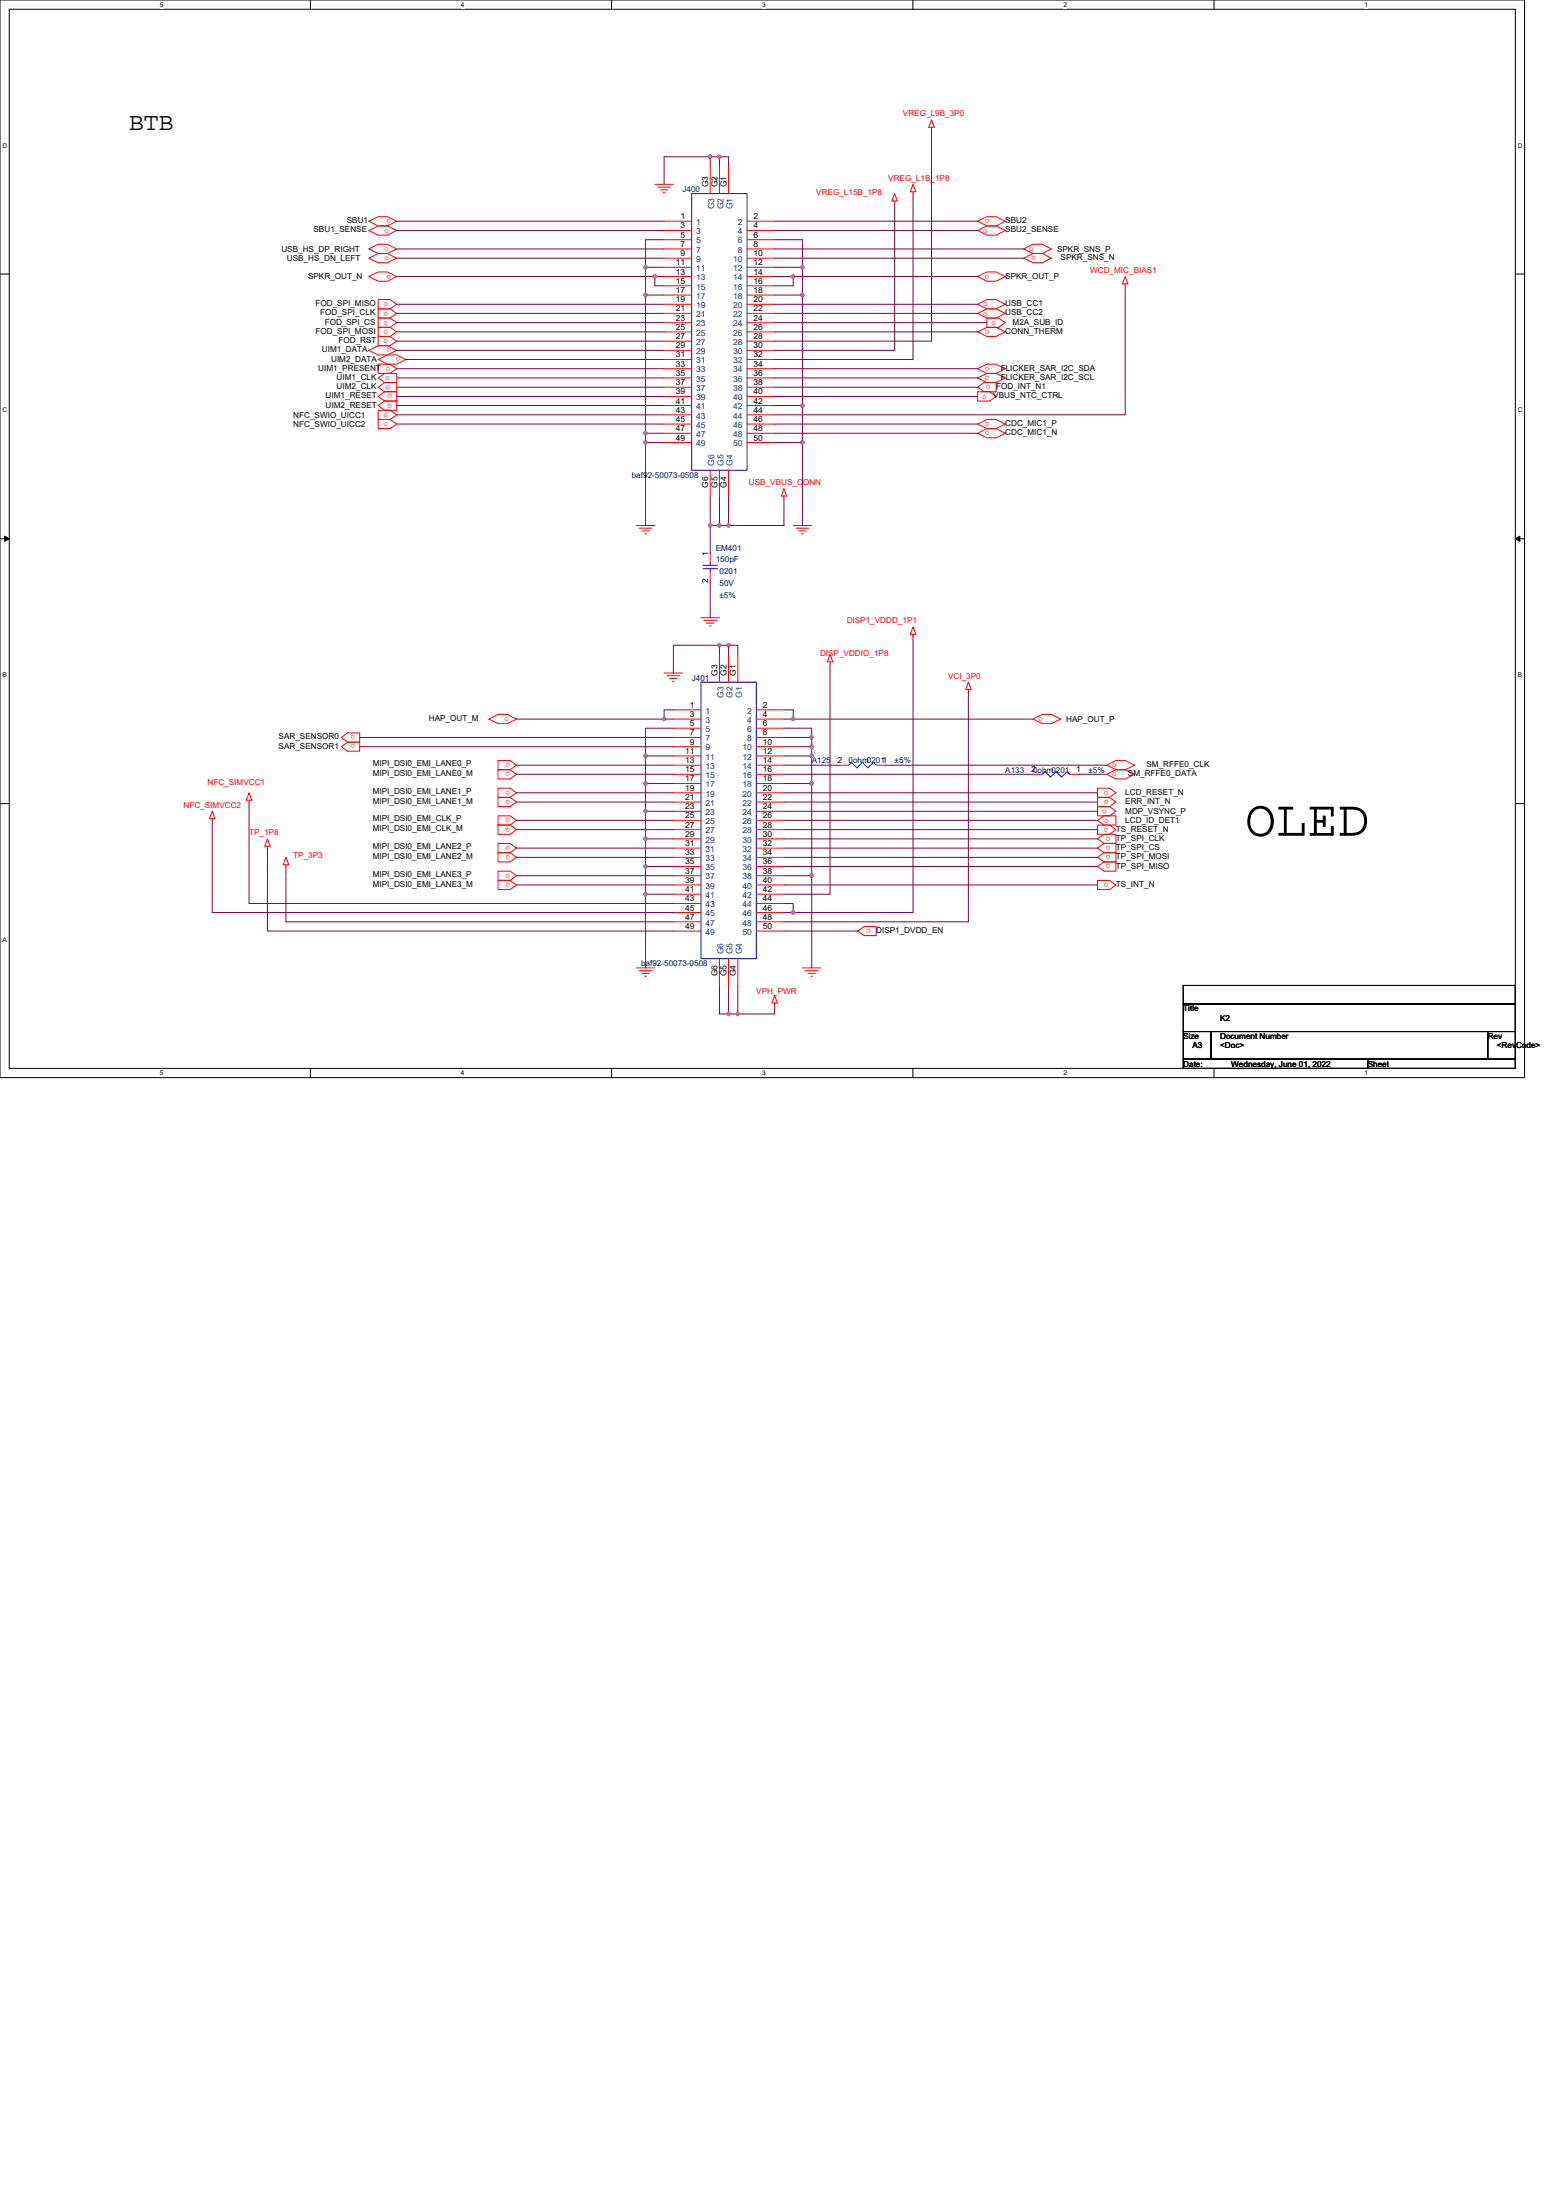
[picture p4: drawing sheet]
<svg xmlns="http://www.w3.org/2000/svg" width="210mm" height="297mm" viewBox="0 0 210 297" stroke-linecap="round" stroke-linejoin="round" font-family="sans-serif">
<path d="M0 0h205.7v145.5h-205.7zM1.2 1.2h203.3v143.1h-203.3z" fill="none" stroke="#000" stroke-width=".13"/>
<g fill="#fff">
<path d="M21.6 .1h.5v1h-.5z"/>
<path d="M21.6 144.4h.5v1h-.5z"/>
</g>
<path d="M41.9 0v1.2M41.9 144.3v1.2" fill="none" stroke="#000" stroke-width=".13"/>
<g fill="#fff">
<path d="M62.2 .1h.5v1h-.5z"/>
<path d="M62.2 144.4h.5v1h-.5z"/>
</g>
<path d="M82.5 0v1.2M82.5 144.3v1.2" fill="none" stroke="#000" stroke-width=".13"/>
<g fill="#fff">
<path d="M102.8 .1h.5v1h-.5z"/>
<path d="M102.8 144.4h.5v1h-.5z"/>
</g>
<path d="M123.2 0v1.2M123.2 144.3v1.2" fill="none" stroke="#000" stroke-width=".13"/>
<g fill="#fff">
<path d="M143.5 .1h.5v1h-.5z"/>
<path d="M143.5 144.4h.5v1h-.5z"/>
</g>
<path d="M163.8 0v1.2M163.8 144.3v1.2" fill="none" stroke="#000" stroke-width=".13"/>
<g fill="#fff">
<path d="M184.1 .1h.5v1h-.5z"/>
<path d="M184.1 144.4h.5v1h-.5z"/>
<path d="M.3 19.1h.7v1h-.7z"/>
<path d="M204.8 19.1h.6v1h-.6z"/>
<path d="M.3 54.9h.7v1h-.7z"/>
<path d="M204.8 54.9h.6v1h-.6z"/>
</g>
<path d="M0 37h1.2M204.5 37h1.2" fill="none" stroke="#000" stroke-width=".13"/>
<g fill="#fff">
<path d="M.3 90.6h.6v1h-.6z"/>
<path d="M204.8 90.6h.6v1h-.6z"/>
</g>
<path d="M0 72.7h1.2M204.5 72.7h1.2" fill="none" stroke="#000" stroke-width=".13"/>
<path d="M.6 72.4l.6 .3-.6 .4zM204.5 72.7l.6-.3v.7z" fill="#000" stroke="#000" stroke-width=".13"/>
<path d="M.3 126.4h.6v1h-.6z" fill="#fff"/>
<path d="M0 108.5h1.2M204.5 108.5h1.2M159.7 133.1h44.8v2.5h-44.8zM159.7 135.6h44.8v3.7h-44.8zM159.7 139.3h3.7v3.7h-3.7zM163.4 139.3h37.4v3.7h-37.4zM200.8 139.3h3.7v3.7h-3.7zM159.7 143h24.9v1.3h-24.9zM184.6 143h19.9v1.3h-19.9z" fill="none" stroke="#000" stroke-width=".13"/>
<g fill="none" stroke="#f00" stroke-width=".13">
<path d="M125.7 17.2v.2M125.7 16.2l.4 1h-.8zM49.8 29.9l1.2-.6h1.3l1.2 .6-1.2 .6h-1.3zM49.8 31.1l1.2-.6h1.3l1.2 .6-1.2 .7h-1.3zM49.8 33.6l1.2-.6h1.3l1.2 .6-1.2 .6h-1.3zM49.8 34.9l1.2-.7h1.3l1.2 .7-1.2 .6h-1.3zM49.8 37.3l1.2-.6h1.3l1.2 .6-1.2 .7h-1.3zM88.4 24.9h2.5M88.8 25.3h1.7M89.1 25.6h1M89.5 26h.2M89.6 29.9h3.7"/>
<path d="M89.6 31.1h3.7M89.6 32.4h3.7M89.6 33.6h3.7M89.6 34.9h3.7M89.6 36.1h3.7M89.6 37.3h3.7M89.6 38.6h3.7M89.6 39.8h3.7M95.8 22.4v3.7M97.1 22.4v3.7M98.3 22.4v3.7M100.8 29.9h3.7"/>
<path d="M100.8 31.1h3.7M100.8 32.4h3.7M100.8 33.6h3.7M100.8 34.9h3.7M100.8 36.1h3.7M100.8 37.3h3.7M100.8 38.6h3.7M100.8 39.8h3.7M120.7 27.1v.3M120.7 26.1l.4 1h-.7zM123.2 24.9l.4 1h-.7zM123.2 25.9v.2"/>
<path d="M131.9 29.9l1.3-.6h1.2l1.3 .6-1.3 .6h-1.2zM131.9 31.1l1.3-.6h1.2l1.3 .6-1.3 .7h-1.2zM131.9 37.3l1.3-.6h1.2l1.3 .6-1.3 .7h-1.2zM138.2 33.6l1.2-.6h1.3l1.2 .6-1.2 .6h-1.3zM138.2 34.9l1.2-.7h1.3l1.2 .7-1.2 .6h-1.3zM151.8 37.3l.4 1h-.7zM151.8 38.3v.3M49.8 47.3l1.2-.6h1.3l1.2 .6-1.2 .6h-1.3zM51 40.4h1.6l.9 .7-.9 .6h-1.6zM51 45.4h1.6l.9 .7-.9 .6h-1.6zM51 49.2h1.6l.9 .6-.9 .6h-1.6zM51 55.4h1.6l.9 .6-.9 .6h-1.6z"/>
<path d="M51 56.6h1.6l.9 .7-.9 .6h-1.6zM51 48.5l1.3-.6h1.2l1.3 .6-1.3 .7h-1.2zM51 51l.9-.6h1.6v1.2h-1.6zM51 54.8l.9-.7h1.6v1.3h-1.6zM51.9 51.6h1.6v1.3h-1.6M51.9 52.9h1.6v1.2h-1.6M51.9 51.6l-.9 .7 .9 .6M51.9 52.9l-.9 .6 .9 .6M52.6 41.7h-1.6v1.2h1.6M52.6 42.9h-1.6v1.3h1.6M52.6 44.2h-1.6v1.2h1.6M52.6 41.7l.9 .6-.9 .6"/>
<path d="M52.6 42.9l.9 .7-.9 .6M52.6 44.2l.9 .6-.9 .6M89.6 41.1h3.7M89.6 42.3h3.7M89.6 43.6h3.7M89.6 44.8h3.7M89.6 46.1h3.7M89.6 47.3h3.7M89.6 48.5h3.7M89.6 49.8h3.7M89.6 51h3.7M89.6 52.3h3.7"/>
<path d="M89.6 53.5h3.7M89.6 54.8h3.7M89.6 56h3.7M89.6 57.3h3.7M89.6 58.5h3.7M89.6 59.8h3.7M100.8 41.1h3.7M100.8 42.3h3.7M100.8 43.6h3.7M100.8 44.8h3.7M100.8 46.1h3.7M100.8 47.3h3.7"/>
<path d="M100.8 48.5h3.7M100.8 49.8h3.7M100.8 51h3.7M100.8 52.3h3.7M100.8 53.5h3.7M100.8 54.8h3.7M100.8 56h3.7M100.8 57.3h3.7M100.8 58.5h3.7M100.8 59.8h3.7M131.9 41.1l1.3-.7h1.2l1.3 .7-1.3 .6h-1.2zM131.9 42.3l1.3-.6h1.2l1.3 .6-1.3 .6h-1.2z"/>
<path d="M131.9 44.8l1.3-.6h1.2l1.3 .6-1.3 .6h-1.2zM131.9 49.8l1.3-.6h1.2l1.3 .6-1.3 .6h-1.2zM131.9 51l1.3-.6h1.2l1.3 .6-1.3 .6h-1.2zM131.9 57.3l1.3-.7h1.2l1.3 .7-1.3 .6h-1.2zM131.9 58.5l1.3-.6h1.2l1.3 .6-1.3 .6h-1.2zM131.9 52.9h1.6l.9 .6-.9 .6h-1.6zM131.9 52.3l.9-.7h1.6v1.3h-1.6zM133.2 42.9h1.6l.9 .7-.9 .6h-1.6zM85.9 71h2.5M86.3 71.3h1.7M86.6 71.7h1M87 72.1h.2"/>
<path d="M95.8 74.7v1.2M95.8 77.2v1.2M95.8 63.5v3.7M97.1 63.5v3.7M98.3 63.5v3.7M105.8 66l.4 1h-.8zM105.8 67v.2M107 71h2.5M107.4 71.3h1.8M107.8 71.7h1M108.2 72.1h.2M46.1 99.6l.8-.6h1.6v1.2h-1.6z"/>
<path d="M66 97.1l1.2-.6h1.3l1.2 .6-1.2 .6h-1.3zM89.6 90.9h2.5M90 91.2h1.7M90.4 91.6h1M90.7 92h.3M90.9 95.8h3.7M90.9 97.1h3.7M90.9 98.3h3.7M90.9 99.6h3.7M94.6 83.4h2.5M95 83.8h1.7M95.3 84.1h1"/>
<path d="M95.7 84.5h.3M97.1 88.4v3.7M98.3 88.4v3.7M99.6 88.4v3.7M102.1 95.8h3.7M102.1 97.1h3.7M102.1 98.3h3.7M102.1 99.6h3.7M112 89.4v.2M112 88.4l.4 1h-.7zM123.2 84.6l.4 1h-.7zM123.2 85.6v.3"/>
<path d="M130.7 93.1v.2M130.7 92.1l.4 1h-.8zM139.4 97.1l1.3-.6h1.2l1.2 .6-1.2 .6h-1.2zM28.6 109.5l.4 1h-.7zM28.6 110.5v.3M33.6 108v.3M33.6 107l.4 1h-.8zM36.1 113.3l.4 1h-.8zM36.1 114.3v.2M38.6 116.8v.2M38.6 115.8l.4 1h-.8zM46.1 100.8l.8-.6h1.6v1.2h-1.6z"/>
<path d="M67.2 102.7h1.6l.9 .6-.9 .6h-1.6zM67.2 103.9h1.6l.9 .6-.9 .7h-1.6zM67.2 106.4h1.6l.9 .6-.9 .7h-1.6zM67.2 107.7h1.6l.9 .6-.9 .6h-1.6zM67.2 110.2h1.6l.9 .6-.9 .6h-1.6zM67.2 111.4h1.6l.9 .6-.9 .6h-1.6zM67.2 113.9h1.6l.9 .6-.9 .6h-1.6zM67.2 115.1h1.6l.9 .7-.9 .6h-1.6zM67.2 117.6h1.6l.9 .6-.9 .7h-1.6zM67.2 118.9h1.6l.9 .6-.9 .6h-1.6zM90.9 100.8h3.7M90.9 102.1h3.7"/>
<path d="M90.9 103.3h3.7M90.9 104.5h3.7M90.9 105.8h3.7M90.9 107h3.7M90.9 108.3h3.7M90.9 109.5h3.7M90.9 110.8h3.7M90.9 112h3.7M90.9 113.3h3.7M90.9 114.5h3.7M90.9 115.8h3.7M90.9 117h3.7"/>
<path d="M90.9 118.2h3.7M90.9 119.5h3.7M102.1 100.8h3.7M102.1 102.1h3.7M102.1 103.3h3.7M102.1 104.5h3.7M102.1 105.8h3.7M102.1 107h3.7M102.1 108.3h3.7M102.1 109.5h3.7M102.1 110.8h3.7M102.1 112h3.7"/>
<path d="M102.1 113.3h3.7M102.1 114.5h3.7M102.1 115.8h3.7M102.1 117h3.7M102.1 118.2h3.7M102.1 119.5h3.7M113.3 103.3h1.2M118.2 103.3h1.3M139.4 104.5h1.3M144.4 104.5h1.2M148.1 106.4h1.6l.9 .6-.9 .7h-1.6zM148.1 108.9h1.6l.9 .6-.9 .7h-1.6z"/>
<path d="M148.1 111.4h1.6l.9 .6-.9 .6h-1.6zM148.1 118.9h1.6l.9 .6-.9 .6h-1.6zM148.1 110.8l.9-.6h1.6v1.2h-1.6zM148.1 113.3l.9-.7h1.6v1.3h-1.6zM148.1 117l.9-.6h1.6v1.2h-1.6zM149 113.9h1.6v1.2h-1.6M149 115.1h1.6v1.3h-1.6M149 113.9l-.9 .6 .9 .6M149 115.1l-.9 .7 .9 .6M149.4 103.3l1.2-.6h1.2l1.3 .6-1.3 .6h-1.2zM149.4 104.5l1.2-.6h1.2l1.3 .6-1.3 .7h-1.2zM149.7 107.7l.9 .6-.9 .6"/>
<path d="M149.7 107.7h-1.6v1.2h1.6M85.9 130.7h2.5M86.3 131.1h1.7M86.6 131.4h1M87 131.8h.2M90.9 120.7h3.7M90.9 122h3.7M90.9 123.2h3.7M90.9 124.5h3.7M90.9 125.7h3.7M97.1 129.4v3.8M98.3 129.4v3.8"/>
<path d="M99.6 129.4v3.8M102.1 120.7h3.7M102.1 122h3.7M102.1 123.2h3.7M102.1 124.5h3.7M102.1 125.7h3.7M104.5 135.4v.3M104.5 134.4l.4 1h-.7zM108.3 130.7h2.5M108.6 131.1h1.8M109 131.4h1M109.4 131.8h.2"/>
<path d="M115.8 125.7l.8-.6h1.6v1.2h-1.6z"/>
</g>
<path d="M93.3 26.1h7.5v37.4h-7.5zM94.8 76.3h2M94.8 76.8h2M95.8 75.9v.4M95.8 76.8v.4M94.6 92.1h7.5v37.3h-7.5zM114.5 103.3l.4-.4 .7 .8 .8-.8 .7 .8 .8-.8 .3 .4M140.7 104.5l.3-.3 .8 .7 .7-.7 .8 .7 .7-.7 .4 .3" fill="none" stroke="#00f" stroke-width=".13"/>
<g fill="none" stroke="#800040" stroke-width=".13">
<path d="M125.7 17.4v28.7h-21.2M53.5 29.9h36.1M53.5 31.1h36.1M53.5 37.3h34.9M53.5 33.6h36.1M53.5 34.9h36.1M87.1 36.1h2.5M87.1 36.1v3.7M88.4 37.3h1.2M88.4 37.3v1.3h1.2M89.6 32.4h-2.5v3.7M89.6 39.8h-2.5v18.7"/>
<path d="M95.8 21.2h-6.2v3.7M95.8 21.2v1.2M95.8 21.2h1.3M97.1 21.2v1.2M97.1 21.2h1.2v1.2M104.5 32.4h3.8v3.7M104.5 36.1h3.8v3.7M104.5 39.8h3.8v15M104.5 33.6h33.7M104.5 34.9h33.7M104.5 29.9h27.4M104.5 31.1h27.4"/>
<path d="M104.5 37.3h2.5M107 37.3v1.3h-2.5M107 37.3h24.9M120.7 27.4v19.9h-16.2M123.2 26.1v22.4h-18.7M151.8 38.6v17.4h-47.3M53.5 41.1h36.1M53.5 43.6h36.1M53.5 44.8h36.1M53.5 46.1h36.1M53.5 47.3h36.1M53.5 49.8h36.1"/>
<path d="M53.5 51h36.1M53.5 52.3h36.1M53.5 53.5h36.1M53.5 54.8h36.1M53.5 56h36.1M53.5 42.3h36.1M53.5 57.3h36.1M54.8 48.5h34.8M87.1 58.5h2.5M87.1 59.8h2.5M87.1 58.5v1.3M87.1 59.8v11.2h1.3"/>
<path d="M104.5 59.8h3.8M104.5 43.6h28.7M104.5 54.8h3.8v5M104.5 41.1h27.4M104.5 42.3h27.4M104.5 44.8h27.4M104.5 49.8h27.4M104.5 51h27.4M104.5 52.3h27.4M104.5 53.5h27.4M104.5 57.3h27.4M104.5 58.5h27.4"/>
<path d="M108.3 59.8v11.2M95.8 67.2v3.8M95.8 71v3.7M95.8 78.4v5M95.8 71h1.3M97.1 67.2v3.8M97.1 71h1.2M98.3 67.2v3.8M105.8 67.2v3.8h-7.5M48.5 99.6h42.4M69.7 97.1h19.9M89.6 97.1h1.3"/>
<path d="M90.9 95.8h-1.3v1.3M90.9 98.3h-3.8v3.8M97.1 87.1h-6.2v3.8M97.1 87.1v1.3M97.1 87.1h1.2M98.3 87.1h1.3v1.3M98.3 87.1v1.3M105.8 98.3h3.7v1.3M105.8 95.8h1.2v1.3M105.8 97.1h1.2M105.8 99.6h3.7v1.2M107 97.1h32.4"/>
<path d="M112 89.6v31.1h-6.2M123.2 85.9v37.3h-16.2v-1.2h-1.2M130.7 93.3v31.2h-24.9M28.6 110.8v12.4h62.3M33.6 108.3v13.7h57.3M36.1 114.5v11.2h54.8M38.6 117v7.5h52.3M48.5 100.8h42.4M69.7 103.3h21.2M69.7 104.5h21.2M69.7 107h21.2M69.7 108.3h21.2"/>
<path d="M69.7 110.8h21.2M69.7 112h21.2M69.7 114.5h21.2M69.7 115.8h21.2M69.7 118.2h21.2M69.7 119.5h21.2M87.1 105.8h3.8M87.1 109.5h3.8M87.1 113.3h3.8M87.1 117h3.8M87.1 105.8v3.7M87.1 109.5v3.8"/>
<path d="M87.1 113.3v3.7M87.1 117v3.7M90.9 102.1h-3.8v3.7M105.8 102.1h3.7v3.7M105.8 105.8h3.7v12.4M105.8 107h42.3M105.8 108.3h42.3M105.8 109.5h42.3M105.8 110.8h42.3M105.8 112h42.3M105.8 113.3h42.3M105.8 114.5h42.3"/>
<path d="M105.8 115.8h42.3M105.8 117h42.3M105.8 118.2h3.7v12.5M105.8 119.5h42.3M105.8 103.3h7.5M105.8 100.8h3.7v1.3M105.8 104.5h33.6M119.5 103.3h29.9M145.6 104.5h3.8M87.1 120.7h3.8M87.1 120.7v10M97.1 133.2v3.7h1.2"/>
<path d="M98.3 136.9h1.3M98.3 133.2v3.7M99.6 133.2v3.7M104.5 135.7v1.2h-4.9M105.8 123.2h1.2M105.8 125.7h10"/>
</g>
<g fill="#f0f" stroke="#f0f" stroke-width=".13">
<circle cx="97.1" cy="87.1" r=".24"/>
<circle cx="98.3" cy="87.1" r=".24"/>
<circle cx="89.6" cy="97.1" r=".24"/>
<circle cx="107" cy="97.1" r=".24"/>
<circle cx="87.1" cy="102.1" r=".24"/>
<circle cx="87.1" cy="105.8" r=".24"/>
<circle cx="109.5" cy="105.8" r=".24"/>
<circle cx="109.5" cy="118.2" r=".24"/>
<circle cx="87.1" cy="113.3" r=".24"/>
<circle cx="87.1" cy="109.5" r=".24"/>
<circle cx="87.1" cy="117" r=".24"/>
<circle cx="87.1" cy="120.7" r=".24"/>
<circle cx="98.3" cy="136.9" r=".24"/>
<circle cx="99.6" cy="136.9" r=".24"/>
<circle cx="95.8" cy="21.2" r=".24"/>
<circle cx="97.1" cy="21.2" r=".24"/>
<circle cx="87.1" cy="36.1" r=".24"/>
<circle cx="87.1" cy="39.8" r=".24"/>
<circle cx="108.3" cy="36.1" r=".24"/>
<circle cx="108.3" cy="39.8" r=".24"/>
<circle cx="88.4" cy="37.3" r=".24"/>
<circle cx="107" cy="37.3" r=".24"/>
<circle cx="108.3" cy="54.8" r=".24"/>
<circle cx="108.3" cy="59.7" r=".24"/>
<circle cx="87.1" cy="59.7" r=".24"/>
<circle cx="97.1" cy="70.9" r=".24"/>
<circle cx="98.3" cy="70.9" r=".24"/>
<circle cx="87.1" cy="58.5" r=".24"/>
<circle cx="107" cy="123.2" r=".24"/>
<circle cx="95.8" cy="70.9" r=".24"/>
<circle cx="109.5" cy="99.6" r=".24"/>
<circle cx="109.5" cy="100.8" r=".24"/>
<circle cx="109.5" cy="102" r=".24"/>
</g>
<text font-size="7" x="168" y="112.8">OLED</text>
<text font-size="3.3" x="17.4" y="17.6">BTB</text>
<g font-size="1.1" fill="#f00">
<text x="121.9" y="15.7">VREG_L9B_3P0</text>
<text x="52.8" y="29.6" transform="rotate(-180 52.8 29.6)">o</text>
<text x="110.2" y="26.3">VREG_L15B_1P8</text>
<text x="119.9" y="24.4">VREG_L1B_1P8</text>
<text x="133.5" y="29.6" transform="rotate(-180 133.5 29.6)">o</text>
<text x="51.9" y="31.4">o</text>
<text x="51.9" y="33.9">o</text>
<text x="51.9" y="35.1">o</text>
<text x="132.7" y="31.4">o</text>
<text x="138.9" y="33.9">o</text>
<text x="139.8" y="34.6" transform="rotate(-180 139.8 34.6)">o</text>
<text x="51.8" y="41.4">o</text>
<text x="52.8" y="37.1" transform="rotate(-180 52.8 37.1)">o</text>
<text x="132.7" y="41.4">o</text>
<text x="133.5" y="37.1" transform="rotate(-180 133.5 37.1)">o</text>
<text x="147.1" y="36.9">WCD_MIC_BIAS1</text>
<text x="51.8" y="42.6">o</text>
<text x="51.8" y="43.9">o</text>
<text x="51.8" y="45.1">o</text>
<text x="51.8" y="46.3">o</text>
<text x="52.8" y="47" transform="rotate(-180 52.8 47)">o</text>
<text x="132.7" y="42.6">o</text>
<text x="133.5" y="44.5" transform="rotate(-180 133.5 44.5)">o</text>
<text x="133.8" y="43.9">o</text>
<text x="52" y="51.3">o</text>
<text x="52" y="52.6">o</text>
<text x="52.6" y="49.5" transform="rotate(-180 52.6 49.5)">o</text>
<text x="52.9" y="53.2" transform="rotate(-180 52.9 53.2)">o</text>
<text x="54" y="48.3" transform="rotate(-180 54 48.3)">o</text>
<text x="132.5" y="53.8">o</text>
<text x="133.5" y="49.5" transform="rotate(-180 133.5 49.5)">o</text>
<text x="133.5" y="50.7" transform="rotate(-180 133.5 50.7)">o</text>
<text x="133.7" y="52" transform="rotate(-180 133.7 52)">o</text>
<text x="51.8" y="56.3">o</text>
<text x="51.8" y="57.6">o</text>
<text x="52.9" y="54.5" transform="rotate(-180 52.9 54.5)">o</text>
<text x="133.5" y="57" transform="rotate(-180 133.5 57)">o</text>
<text x="133.5" y="58.2" transform="rotate(-180 133.5 58.2)">o</text>
<text x="101.1" y="65.5">USB_VBUS_CONN</text>
<text x="110.7" y="88.5">DISP_VDDIO_1P8</text>
<text x="114.3" y="84.2">DISP1_VDDD_1P1</text>
<text x="128" y="91.6">VCI_3P0</text>
<text x="47.9" y="99.3" transform="rotate(-180 47.9 99.3)">o</text>
<text x="47.9" y="100.5" transform="rotate(-180 47.9 100.5)">o</text>
<text x="68.1" y="97.4">o</text>
<text x="140.1" y="97.4">o</text>
<text x="28" y="105.9">NFC_SIMVCC1</text>
<text x="68.8" y="103" transform="rotate(-180 68.8 103)">o</text>
<text x="68.8" y="104.3" transform="rotate(-180 68.8 104.3)">o</text>
<text x="68.8" y="106.7" transform="rotate(-180 68.8 106.7)">o</text>
<text x="68.8" y="108" transform="rotate(-180 68.8 108)">o</text>
<text x="149.6" y="106.7" transform="rotate(-180 149.6 106.7)">o</text>
<text x="149.6" y="108" transform="rotate(-180 149.6 108)">o</text>
<text x="150.1" y="103.6">o</text>
<text x="150.1" y="104.8">o</text>
<text x="24.8" y="109.1">NFC_SIMVCC2</text>
<text x="33.6" y="112.8">TP_1P8</text>
<text x="68.8" y="110.5" transform="rotate(-180 68.8 110.5)">o</text>
<text x="68.8" y="111.7" transform="rotate(-180 68.8 111.7)">o</text>
<text x="148.7" y="109.8">o</text>
<text x="149" y="111.1">o</text>
<text x="149.6" y="111.7" transform="rotate(-180 149.6 111.7)">o</text>
<text x="149.9" y="113" transform="rotate(-180 149.9 113)">o</text>
<text x="39.6" y="115.9">TP_3P3</text>
<text x="68.8" y="114.2" transform="rotate(-180 68.8 114.2)">o</text>
<text x="68.8" y="115.5" transform="rotate(-180 68.8 115.5)">o</text>
<text x="68.8" y="118" transform="rotate(-180 68.8 118)">o</text>
<text x="68.8" y="119.2" transform="rotate(-180 68.8 119.2)">o</text>
<text x="149.6" y="119.2" transform="rotate(-180 149.6 119.2)">o</text>
<text x="149.9" y="116.7" transform="rotate(-180 149.9 116.7)">o</text>
<text x="149.9" y="114.2" transform="rotate(-180 149.9 114.2)">o</text>
<text x="149.9" y="115.5" transform="rotate(-180 149.9 115.5)">o</text>
<text x="117.5" y="125.4" transform="rotate(-180 117.5 125.4)">o</text>
<text x="102.1" y="134.2">VPH_PWR</text>
</g>
<g font-size="1.1">
<text x="91.8" y="29.6">1</text>
<text x="95.6" y="25.3" transform="rotate(-90 95.6 25.3)">G3</text>
<text x="96.8" y="25.3" transform="rotate(-90 96.8 25.3)">G2</text>
<text x="98" y="25.3" transform="rotate(-90 98 25.3)">G1</text>
<text x="101.7" y="29.6">2</text>
<text x="38" y="34">USB_HS_DP_RIGHT</text>
<text x="38.7" y="35.2">USB_HS_DN_LEFT</text>
<text x="42.3" y="31.4">SBU1_SENSE</text>
<text x="46.8" y="30.1">SBU1</text>
<text x="91.2" y="35.8">11</text>
<text x="91.8" y="30.8">3</text>
<text x="91.8" y="32.1">5</text>
<text x="91.8" y="33.3">7</text>
<text x="91.8" y="34.6">9</text>
<text x="101.7" y="30.8">4</text>
<text x="101.7" y="32.1">6</text>
<text x="101.7" y="33.3">8</text>
<text x="101.7" y="34.6">10</text>
<text x="101.7" y="35.8">12</text>
<text x="135.7" y="30.1">SBU2</text>
<text x="135.7" y="31.4">SBU2_SENSE</text>
<text x="142.6" y="34">SPKR_SNS_P</text>
<text x="143.1" y="35.1">SPKR_SNS_N</text>
<text x="41.6" y="37.6">SPKR_OUT_N</text>
<text x="42.6" y="41.3">FOD_SPI_MISO</text>
<text x="91.2" y="37.1">13</text>
<text x="91.2" y="38.3">15</text>
<text x="91.2" y="39.6">17</text>
<text x="91.2" y="40.8">19</text>
<text x="101.7" y="37.1">14</text>
<text x="101.7" y="38.3">16</text>
<text x="101.7" y="39.6">18</text>
<text x="101.7" y="40.8">20</text>
<text x="135.7" y="41.3">USB_CC1</text>
<text x="135.7" y="37.6">SPKR_OUT_P</text>
<text x="42.6" y="45.1">FOD_SPI_MOSI</text>
<text x="43.2" y="42.6">FOD_SPI_CLK</text>
<text x="43.4" y="47.6">UIM1_DATA</text>
<text x="43.8" y="43.8">FOD_SPI_CS</text>
<text x="45.7" y="46.3">FOD_RST</text>
<text x="91.2" y="42">21</text>
<text x="91.2" y="43.3">23</text>
<text x="91.2" y="44.5">25</text>
<text x="91.2" y="45.8">27</text>
<text x="91.2" y="47">29</text>
<text x="101.7" y="42">22</text>
<text x="101.7" y="43.3">24</text>
<text x="101.7" y="44.5">26</text>
<text x="101.7" y="45.8">28</text>
<text x="101.7" y="47">30</text>
<text x="135.7" y="42.6">USB_CC2</text>
<text x="135.7" y="45.1">CONN_THERM</text>
<text x="136.7" y="43.8">M2A_SUB_ID</text>
<text x="42.9" y="50.1">UIM1_PRESENT</text>
<text x="43.9" y="53.8">UIM1_RESET</text>
<text x="44.7" y="48.8">UIM2_DATA</text>
<text x="45.4" y="51.3">UIM1_CLK</text>
<text x="45.4" y="52.6">UIM2_CLK</text>
<text x="91.2" y="48.3">31</text>
<text x="91.2" y="49.5">33</text>
<text x="91.2" y="50.8">35</text>
<text x="91.2" y="52">37</text>
<text x="91.2" y="53.3">39</text>
<text x="101.7" y="48.3">32</text>
<text x="101.7" y="49.5">34</text>
<text x="101.7" y="50.8">36</text>
<text x="101.7" y="52">38</text>
<text x="101.7" y="53.3">40</text>
<text x="134" y="53.8">VBUS_NTC_CTRL</text>
<text x="134.4" y="52.6">FOD_INT_N1</text>
<text x="135" y="50.1">FLICKER_SAR_I2C_SDA</text>
<text x="135" y="51.3">FLICKER_SAR_I2C_SCL</text>
<text x="39.6" y="56.4">NFC_SWIO_UICC1</text>
<text x="39.6" y="57.7">NFC_SWIO_UICC2</text>
<text x="43.9" y="55">UIM2_RESET</text>
<text x="91.2" y="54.5">41</text>
<text x="91.2" y="55.7">43</text>
<text x="91.2" y="57">45</text>
<text x="91.2" y="58.2">47</text>
<text x="91.2" y="59.5">49</text>
<text x="101.7" y="54.5">42</text>
<text x="101.7" y="55.7">44</text>
<text x="101.7" y="57">46</text>
<text x="101.7" y="58.2">48</text>
<text x="101.7" y="59.5">50</text>
<text x="135.7" y="57.5">CDC_MIC1_P</text>
<text x="135.7" y="58.8">CDC_MIC1_N</text>
<text x="95.6" y="65.9" transform="rotate(-90 95.6 65.9)">G6</text>
<text x="96.8" y="65.9" transform="rotate(-90 96.8 65.9)">G5</text>
<text x="98" y="65.9" transform="rotate(-90 98 65.9)">G4</text>
<text x="95.6" y="75.1" transform="rotate(-90 95.6 75.1)">1</text>
<text x="95.6" y="78.7" transform="rotate(-90 95.6 78.7)">2</text>
<text x="93.1" y="95.6">1</text>
<text x="96.8" y="91.2" transform="rotate(-90 96.8 91.2)">G3</text>
<text x="98" y="91.2" transform="rotate(-90 98 91.2)">G2</text>
<text x="99.3" y="91.2" transform="rotate(-90 99.3 91.2)">G1</text>
<text x="102.9" y="95.6">2</text>
<text x="37.6" y="99.8">SAR_SENSOR0</text>
<text x="37.6" y="101.1">SAR_SENSOR1</text>
<text x="57.9" y="97.3">HAP_OUT_M</text>
<text x="92.5" y="101.8">11</text>
<text x="93.1" y="96.8">3</text>
<text x="93.1" y="98">5</text>
<text x="93.1" y="99.3">7</text>
<text x="93.1" y="100.5">9</text>
<text x="102.9" y="96.8">4</text>
<text x="102.9" y="98">6</text>
<text x="102.9" y="99.3">8</text>
<text x="102.9" y="100.5">10</text>
<text x="102.9" y="101.8">12</text>
<text x="143.9" y="97.5">HAP_OUT_P</text>
<text x="50.3" y="103.4">MIPI_DSI0_EMI_LANE0_P</text>
<text x="50.3" y="104.8">MIPI_DSI0_EMI_LANE0_M</text>
<text x="50.3" y="107.2">MIPI_DSI0_EMI_LANE1_P</text>
<text x="92.5" y="103">13</text>
<text x="92.5" y="104.3">15</text>
<text x="92.5" y="105.5">17</text>
<text x="92.5" y="106.8">19</text>
<text x="102.9" y="103">14</text>
<text x="102.9" y="104.3">16</text>
<text x="102.9" y="105.5">18</text>
<text x="102.9" y="106.8">20</text>
<text x="113" y="103">2</text>
<text x="139.2" y="104.3">20ohm0201</text>
<text x="145.2" y="104.3">1</text>
<text x="151.9" y="107.3">LCD_RESET_N</text>
<text x="152.2" y="104.8">SM_RFFE0_DATA</text>
<text x="154.7" y="103.6">SM_RFFE0_CLK</text>
<text x="50.3" y="108.6">MIPI_DSI0_EMI_LANE1_M</text>
<text x="50.3" y="110.9">MIPI_DSI0_EMI_CLK_P</text>
<text x="50.3" y="112.2">MIPI_DSI0_EMI_CLK_M</text>
<text x="92.5" y="108">21</text>
<text x="92.5" y="109.3">23</text>
<text x="92.5" y="110.5">25</text>
<text x="92.5" y="111.7">27</text>
<text x="92.5" y="113">29</text>
<text x="102.9" y="108">22</text>
<text x="102.9" y="109.3">24</text>
<text x="102.9" y="110.5">26</text>
<text x="102.9" y="111.7">28</text>
<text x="102.9" y="113">30</text>
<text x="150.6" y="112.3">TS_RESET_N</text>
<text x="150.6" y="113.5">TP_SPI_CLK</text>
<text x="151.9" y="108.6">ERR_INT_N</text>
<text x="151.9" y="109.9">MDP_VSYNC_P</text>
<text x="151.9" y="111.2">LCD_ID_DET1</text>
<text x="50.3" y="114.7">MIPI_DSI0_EMI_LANE2_P</text>
<text x="50.3" y="116">MIPI_DSI0_EMI_LANE2_M</text>
<text x="50.3" y="118.4">MIPI_DSI0_EMI_LANE3_P</text>
<text x="50.3" y="119.8">MIPI_DSI0_EMI_LANE3_M</text>
<text x="92.5" y="114.2">31</text>
<text x="92.5" y="115.5">33</text>
<text x="92.5" y="116.7">35</text>
<text x="92.5" y="118">37</text>
<text x="92.5" y="119.2">39</text>
<text x="102.9" y="114.2">32</text>
<text x="102.9" y="115.5">34</text>
<text x="102.9" y="116.7">36</text>
<text x="102.9" y="118">38</text>
<text x="102.9" y="119.2">40</text>
<text x="150.6" y="114.8">TP_SPI_CS</text>
<text x="150.6" y="116">TP_SPI_MOSI</text>
<text x="150.6" y="117.3">TP_SPI_MISO</text>
<text x="150.6" y="119.8">TS_INT_N</text>
<text x="92.5" y="120.5">41</text>
<text x="92.5" y="121.7">43</text>
<text x="92.5" y="122.9">45</text>
<text x="92.5" y="124.2">47</text>
<text x="92.5" y="125.4">49</text>
<text x="102.9" y="120.5">42</text>
<text x="102.9" y="121.7">44</text>
<text x="102.9" y="122.9">46</text>
<text x="102.9" y="124.2">48</text>
<text x="102.9" y="125.4">50</text>
<text x="118.2" y="126">DISP1_DVDD_EN</text>
<text x="96.8" y="131.8" transform="rotate(-90 96.8 131.8)">G6</text>
<text x="98" y="131.8" transform="rotate(-90 98 131.8)">G5</text>
<text x="99.3" y="131.8" transform="rotate(-90 99.3 131.8)">G4</text>
<text x="159.7" y="136.6">Title</text>
<text x="164.7" y="137.8">K2</text>
<text x="159.7" y="140.3">Size</text>
<text x="160.9" y="141.5">A3</text>
<text x="164.7" y="140.3">Document Number</text>
<text x="164.7" y="141.5">&lt;Doc&gt;</text>
<text x="200.8" y="140.3">Rev</text>
<text x="202" y="141.5">&lt;RevCode&gt;</text>
<text x="159.7" y="144">Date:</text>
<text x="166.2" y="144">Wednesday, June 01, 2022</text>
<text x="184.6" y="144">Sheet</text>
</g>
<g font-size="1.1" fill="#000080">
<text x="92.1" y="25.9">J400</text>
<text x="85.3" y="64.5">baf92-50073-0508</text>
<text x="96.6" y="74.4">EM401</text>
<text x="96.6" y="75.9">150pF</text>
<text x="97.1" y="77.6">0201</text>
<text x="97.1" y="79.2">50V</text>
<text x="97.1" y="80.8">±5%</text>
<text x="93.3" y="91.9">J401</text>
<text x="109.5" y="103.1">A125</text>
<text x="114.5" y="103.1">0ohm02011</text>
<text x="120.7" y="103.1">±5%</text>
<text x="135.7" y="104.3">A133</text>
<text x="146.9" y="104.3">±5%</text>
<text x="86.5" y="130.4">baf92-50073-0508</text>
</g>
<g font-size="1.1" fill="#004080">
<text x="96.4" y="28.3" transform="rotate(-90 96.4 28.3)">G3</text>
<text x="97.6" y="28.3" transform="rotate(-90 97.6 28.3)">G2</text>
<text x="98.8" y="28.3" transform="rotate(-90 98.8 28.3)">G1</text>
<text x="94" y="30.4">1</text>
<text x="94" y="31.6">3</text>
<text x="94" y="32.9">5</text>
<text x="94" y="34.1">7</text>
<text x="94" y="35.4">9</text>
<text x="98.9" y="35.4">10</text>
<text x="99.6" y="30.4">2</text>
<text x="99.6" y="31.6">4</text>
<text x="99.6" y="32.9">6</text>
<text x="99.6" y="34.1">8</text>
<text x="94" y="36.6">11</text>
<text x="94" y="37.8">13</text>
<text x="94" y="39.1">15</text>
<text x="94" y="40.3">17</text>
<text x="94" y="41.6">19</text>
<text x="98.9" y="36.6">12</text>
<text x="98.9" y="37.8">14</text>
<text x="98.9" y="39.1">16</text>
<text x="98.9" y="40.3">18</text>
<text x="98.9" y="41.6">20</text>
<text x="94" y="42.8">21</text>
<text x="94" y="44.1">23</text>
<text x="94" y="45.3">25</text>
<text x="94" y="46.6">27</text>
<text x="94" y="47.8">29</text>
<text x="98.9" y="42.8">22</text>
<text x="98.9" y="44.1">24</text>
<text x="98.9" y="45.3">26</text>
<text x="98.9" y="46.6">28</text>
<text x="98.9" y="47.8">30</text>
<text x="94" y="49">31</text>
<text x="94" y="50.3">33</text>
<text x="94" y="51.5">35</text>
<text x="94" y="52.8">37</text>
<text x="98.9" y="49">32</text>
<text x="98.9" y="50.3">34</text>
<text x="98.9" y="51.5">36</text>
<text x="98.9" y="52.8">38</text>
<text x="94" y="54">39</text>
<text x="94" y="55.3">41</text>
<text x="94" y="56.5">43</text>
<text x="94" y="57.8">45</text>
<text x="94" y="59">47</text>
<text x="98.9" y="54">40</text>
<text x="98.9" y="55.3">42</text>
<text x="98.9" y="56.5">44</text>
<text x="98.9" y="57.8">46</text>
<text x="98.9" y="59">48</text>
<text x="94" y="60.3">49</text>
<text x="96.4" y="62.9" transform="rotate(-90 96.4 62.9)">G6</text>
<text x="97.6" y="62.9" transform="rotate(-90 97.6 62.9)">G5</text>
<text x="98.8" y="62.9" transform="rotate(-90 98.8 62.9)">G4</text>
<text x="98.9" y="60.3">50</text>
<text x="97.6" y="94.2" transform="rotate(-90 97.6 94.2)">G3</text>
<text x="98.8" y="94.2" transform="rotate(-90 98.8 94.2)">G2</text>
<text x="100.1" y="94.2" transform="rotate(-90 100.1 94.2)">G1</text>
<text x="95.2" y="96.4">1</text>
<text x="95.2" y="97.6">3</text>
<text x="95.2" y="98.8">5</text>
<text x="95.2" y="100.1">7</text>
<text x="95.2" y="101.3">9</text>
<text x="100.2" y="101.3">10</text>
<text x="100.8" y="96.4">2</text>
<text x="100.8" y="97.6">4</text>
<text x="100.8" y="98.8">6</text>
<text x="100.8" y="100.1">8</text>
<text x="95.2" y="102.6">11</text>
<text x="95.2" y="103.8">13</text>
<text x="95.2" y="105.1">15</text>
<text x="95.2" y="106.3">17</text>
<text x="95.2" y="107.5">19</text>
<text x="100.2" y="102.6">12</text>
<text x="100.2" y="103.8">14</text>
<text x="100.2" y="105.1">16</text>
<text x="100.2" y="106.3">18</text>
<text x="100.2" y="107.5">20</text>
<text x="95.2" y="108.8">21</text>
<text x="95.2" y="110">23</text>
<text x="95.2" y="111.3">25</text>
<text x="95.2" y="112.5">27</text>
<text x="95.2" y="113.8">29</text>
<text x="100.2" y="108.8">22</text>
<text x="100.2" y="110">24</text>
<text x="100.2" y="111.3">26</text>
<text x="100.2" y="112.5">28</text>
<text x="100.2" y="113.8">30</text>
<text x="95.2" y="115">31</text>
<text x="95.2" y="116.3">33</text>
<text x="95.2" y="117.5">35</text>
<text x="95.2" y="118.7">37</text>
<text x="95.2" y="120">39</text>
<text x="100.2" y="115">32</text>
<text x="100.2" y="116.3">34</text>
<text x="100.2" y="117.5">36</text>
<text x="100.2" y="118.7">38</text>
<text x="100.2" y="120">40</text>
<text x="95.2" y="121.2">41</text>
<text x="95.2" y="122.5">43</text>
<text x="95.2" y="123.7">45</text>
<text x="95.2" y="125">47</text>
<text x="100.2" y="121.2">42</text>
<text x="100.2" y="122.5">44</text>
<text x="100.2" y="123.7">46</text>
<text x="100.2" y="125">48</text>
<text x="95.2" y="126.2">49</text>
<text x="97.6" y="128.8" transform="rotate(-90 97.6 128.8)">G6</text>
<text x="98.8" y="128.8" transform="rotate(-90 98.8 128.8)">G5</text>
<text x="100.1" y="128.8" transform="rotate(-90 100.1 128.8)">G4</text>
<text x="100.2" y="126.2">50</text>
</g>
<g font-size=".9">
<text x="21.6" y="1">5</text>
<text x="62.2" y="1">4</text>
<text x="102.8" y="1">3</text>
<text x="143.5" y="1">2</text>
<text x="184.2" y="1">1</text>
<text x=".3" y="19.9">D</text>
<text x="204.8" y="19.9">D</text>
<text x=".3" y="55.7">C</text>
<text x="204.8" y="55.7">C</text>
<text x=".3" y="91.4">B</text>
<text x="204.8" y="91.4">B</text>
<text x=".3" y="127.2">A</text>
<text x="21.6" y="145.2">5</text>
<text x="62.2" y="145.2">4</text>
<text x="102.8" y="145.2">3</text>
<text x="143.5" y="145.2">2</text>
<text x="184.2" y="145.2">1</text>
</g>
</svg>
